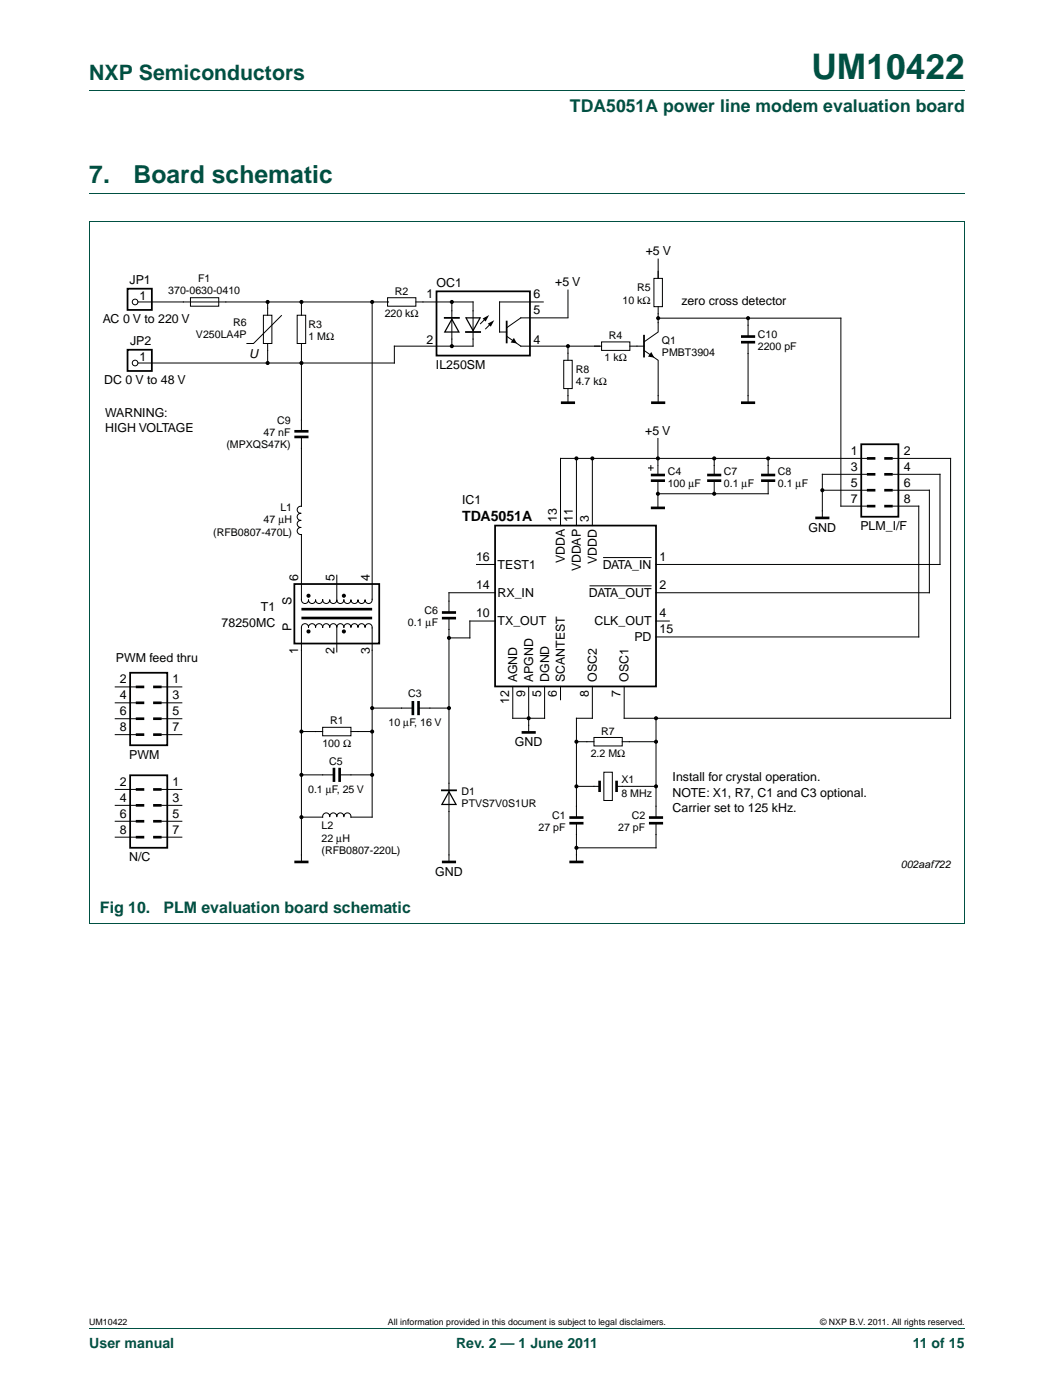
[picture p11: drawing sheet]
<svg xmlns="http://www.w3.org/2000/svg" width="210mm" height="279mm" viewBox="0 0 210 279" stroke-linecap="round" stroke-linejoin="round" font-family="sans-serif">
<path d="M17.8 18.2h174.6M17.8 38.6h174.6M17.8 44.3h174.7M17.8 44.3v140M192.4 44.3v140M17.8 184.3h174.7M17.8 265.1h174.6" fill="none" stroke="#005042" stroke-width=".2"/>
<path d="M25.4 57.6h4.9v4.3h-4.9zM87.1 58.1h18.6v12.9h-18.6zM25.4 69.8h4.9v4.2h-4.9zM88.7 63.4h2.8M101.1 64v4.5M128.5 66.8v4.5M171.8 88.7h7.4v14.4h-7.4zM58.7 116.6h16.9v11.8h-16.9zM98.8 104.9h32.1v32.1h-32.1zM26 134.3h7.4v14.4h-7.4zM26 154.7h7.4v14.5h-7.4zM88.2 157.7h2.8" fill="none" stroke="#000" stroke-width=".35"/>
<g fill="none" stroke="#000" stroke-width=".2">
<path d="M38 59.4h5.6v1.7h-5.6zM77.3 59.4h5.7v1.7h-5.7zM113.3 57.8v5.6h-9.4l-2.8 2M130.4 55.6h1.7v5.6h-1.7zM131.3 51.6v4M27.5 60.3h49.8M52.5 62.9h1.7v5.7h-1.7zM53.4 68.6v3.8M53.4 60.3v2.6M56.2 62.9l-5.6 5.7h-1.4M59.3 62.9h1.7v5.7h-1.7zM60.1 60.4v2.5"/>
<path d="M60.1 68.6v1M60.1 69.7v16.4M74.2 60.3v59.3a.71 .71 0 0 1-.6 .8 .71 .71 0 0 1-.8-.7 .71 .71 0 0 1-.7 .7 .71 .71 0 0 1-.7-.7 .71 .71 0 0 1-.7 .7 .71 .71 0 0 1-.7-.7 .71 .71 0 0 1-.7 .7 .71 .71 0 0 1-.7-.7 .7 .7 0 0 1-.7 .7 .7 .7 0 0 1-.7-.7 .71 .71 0 0 1-.7 .7 .71 .71 0 0 1-.7-.7 .71 .71 0 0 1-.8 .7 .71 .71 0 0 1-.6-.8v.3M77.3 60.3h.1M83 60.3h11.4v8.8h-15.7v3.3h-51.2M90.1 60.3v8.8M97 63.5l-1.2 1.2M98 64.5l-1.2 1.2M101.1 67.1l2.8 2h16.1M108.4 60.3h-8.7v6h1.4M112.5 71.9h1.6v5.6h-1.6zM113.3 69.1v2.8"/>
<path d="M113.3 77.5v2.9M120 68.2h5.6v1.7h-5.6zM128.5 69.1h-2.9M128.5 69.9l2.8 2v8.5M131.3 63.5h36.4v37.5h5.2M131.3 61.2v5.1l-2.8 1.9M149.2 63.5v3.7M149.2 68.3v12.1M60.1 87.2v13.8a.71 .71 0 0 0-.8 .7 .71 .71 0 0 0 .7 .7 .71 .71 0 0 0-.7 .8 .71 .71 0 0 0 .7 .7 .71 .71 0 0 0-.7 .7 .71 .71 0 0 0 .7 .7 .71 .71 0 0 0-.7 .8 .71 .71 0 0 0 .8 .6v12.9a.71 .71 0 0 0 .7 .8 .71 .71 0 0 0 .7-.7 .71 .71 0 0 0 .7 .7 .71 .71 0 0 0 .8-.7 .71 .71 0 0 0 .7 .7 .71 .71 0 0 0 .7-.7M115 91.5v13.4M118.2 91.5v13.4M129.3 93.4h1.1"/>
<path d="M129.8 92.8v1.2M131.2 87.4v7.4M131.2 95.9v5.5M142.5 95.9v2.6M142.5 91.5v3.3M153.2 95.9v2.6h-22M153.2 91.5v3.3M164 97.8h8.9M172.9 91.5h-61.1v13.4M172.9 94.7h-8.9v8.7M178.1 91.5h11.5v51.8h-65.1v-6.3M178.1 97.8h7.3v20.5h-54.5"/>
<path d="M178.1 94.7h9.4v18h-56.6M59.8 105.3h.3M59.8 103.9h.3M59.8 102.4h.3M61.5 119.6v.3M63 119.6v.3M65.8 119.6v.3M67.2 114.8v5.1M68.6 119.6v.3M70 119.6v.3M71.4 119.6v.3M72.8 119.6v.3"/>
<path d="M95 112.7h3.8M98.8 118.3h-9.2v3.9M117.6 116.9h12.4M120.3 111.3h9.7M178.1 101h5.2v26.1h-52.4M23 137.1h4.1M32.2 137.1h4.1M61.5 125v.3M63 125v.3M64.4 125.2a.71 .71 0 0 0-.7-.7 .71 .71 0 0 0-.7 .7 .71 .71 0 0 0-.8-.7 .71 .71 0 0 0-.7 .7 .71 .71 0 0 0-.7-.7 .71 .71 0 0 0-.7 .8v46.7M64.4 125v.3a.71 .71 0 0 1 .6-.8 .71 .71 0 0 1 .8 .7 .71 .71 0 0 1 .7-.7 .71 .71 0 0 1 .7 .7 .7 .7 0 0 1 .7-.7 .7 .7 0 0 1 .7 .7 .71 .71 0 0 1 .7-.7 .71 .71 0 0 1 .7 .7 .71 .71 0 0 1 .7-.7 .71 .71 0 0 1 .7 .7 .71 .71 0 0 1 .7-.7 .71 .71 0 0 1 .7 .7 .71 .71 0 0 1 .8-.7 .71 .71 0 0 1 .6 .8v37.8h-4.2a.71 .71 0 0 0-.6-.9 .71 .71 0 0 0-.8 .7 .71 .71 0 0 0-.7-.7 .71 .71 0 0 0-.7 .7 .71 .71 0 0 0-.7-.7 .71 .71 0 0 0-.7 .7 .71 .71 0 0 0-.8-.7 .71 .71 0 0 0-.6 .9h-4.3M65.8 125v.3"/>
<path d="M67.2 125v5.1M68.6 125v.3M70 125v.3M71.4 125v.3M72.8 125v.3M89.6 123.4v48.6M98.8 123.9h-5.1v3.4h-4.1M102.3 137v6.3h6.3v-6.3M105.5 137v9.2M111.8 137v2.6M118.2 137v6.3h-3.2v19.9M130.9 123.9h2.6"/>
<path d="M23 143.4h4.1M23 146.6h4.1M23 157.5h4.1M27.1 140.3h-4.1M32.2 143.4h4.1M32.2 140.3h4.1M32.2 146.6h4.1M32.2 157.5l4.1 .1M60.1 146h4.3M60.1 154.6h6.5M64.4 145.2h5.6v1.6h-5.6zM67.8 154.6h6.4"/>
<path d="M70 146h4.2M74.2 141.3h8.2M83.5 141.3h6.1M115 148h3.5M115 156.9h4.6M118.5 147.2h5.6v1.7h-5.6zM120.5 154.1h1.7v5.7h-1.7zM123 156.9h7.9M124.1 148h6.8M130.9 143.3v19.9M23 163.9h4.1M23 160.7h4.1"/>
<path d="M23 167.1h4.1M32.2 163.9h4.1M32.2 160.7h4.1M32.2 167.1h4.1M65.8 162.8v.3M67.2 162.8v.3M68.6 162.8v.3M115 164.3v7.7M130.9 164.3v4.9h-15.9"/>
<circle cx="26.9" cy="72.4" r=".56"/>
<circle cx="26.9" cy="60.3" r=".56"/>
</g>
<g fill="#000" stroke="#000" stroke-width=".25">
<circle cx="53.4" cy="72.4" r=".28"/>
<circle cx="53.4" cy="60.3" r=".28"/>
<circle cx="60.1" cy="72.4" r=".28"/>
<circle cx="60.1" cy="60.3" r=".28"/>
<circle cx="74.2" cy="60.3" r=".28"/>
<circle cx="90.1" cy="69.1" r=".28"/>
<circle cx="90.1" cy="60.3" r=".28"/>
<circle cx="113.3" cy="69.1" r=".28"/>
<circle cx="131.3" cy="63.5" r=".28"/>
<circle cx="149.2" cy="63.5" r=".28"/>
<circle cx="115" cy="91.5" r=".28"/>
<circle cx="118.2" cy="91.5" r=".28"/>
<circle cx="131.2" cy="98.5" r=".28"/>
<circle cx="131.2" cy="91.5" r=".28"/>
<circle cx="142.5" cy="98.5" r=".28"/>
<circle cx="142.5" cy="91.5" r=".28"/>
<circle cx="153.2" cy="91.5" r=".28"/>
<circle cx="164" cy="97.8" r=".28"/>
<circle cx="61.5" cy="118.9" r=".28"/>
<circle cx="68.6" cy="118.9" r=".28"/>
<circle cx="61.5" cy="126" r=".28"/>
<circle cx="68.6" cy="126" r=".28"/>
<circle cx="89.6" cy="127.3" r=".28"/>
<circle cx="60.1" cy="154.6" r=".28"/>
<circle cx="60.1" cy="146" r=".28"/>
<circle cx="74.2" cy="141.3" r=".28"/>
<circle cx="74.2" cy="154.6" r=".28"/>
<circle cx="74.2" cy="146" r=".28"/>
<circle cx="89.6" cy="141.3" r=".28"/>
<circle cx="105.5" cy="143.3" r=".28"/>
<circle cx="115" cy="148" r=".28"/>
<circle cx="115" cy="156.9" r=".28"/>
<circle cx="130.9" cy="156.9" r=".28"/>
<circle cx="130.9" cy="143.3" r=".28"/>
<circle cx="130.9" cy="148" r=".28"/>
<circle cx="60.1" cy="163.1" r=".28"/>
<circle cx="115" cy="169.2" r=".28"/>
</g>
<g fill="none" stroke="#000" stroke-width=".53">
<path d="M147.8 67.2h2.8M147.8 68.3h2.8M58.7 86.1h2.8M58.7 87.2h2.8M111.9 80.4h2.8M129.8 94.8h2.9M129.8 95.9h2.9M129.9 80.4h2.8M141.1 94.8h2.8M141.1 95.9h2.8M147.8 80.4h2.8M151.8 94.8h2.8"/>
<path d="M151.8 95.9h2.8M172.9 97.8h1.7M172.9 94.7h1.7M172.9 91.5h1.7M176.4 97.8h1.7M176.4 94.7h1.7M176.4 91.5h1.7M129.8 101.4h2.9M162.6 103.4h2.9M172.9 101h1.7M176.4 101h1.7M27.1 137.1h1.7"/>
<path d="M30.5 137.1h1.7M60.1 123.3h14.1M60.1 121.6h14.1M82.4 139.9v2.8M83.5 139.9v2.8M88.2 122.2h2.8M88.2 123.4h2.8M27.1 146.6h1.7M27.1 143.4h1.7M27.1 140.3h1.7M27.1 157.5h1.7M30.5 146.6h1.7"/>
<path d="M30.5 143.4h1.7M30.5 140.3h1.7M30.5 157.5h1.7M66.6 153.2v2.9M67.8 153.2v2.9M104.1 146.2h2.8M119.6 155.8v2.3M123 155.8v2.3M27.1 167.1h1.7M27.1 163.9h1.7M27.1 160.7h1.7M30.5 167.1h1.7"/>
<path d="M30.5 163.9h1.7M30.5 160.7h1.7M58.7 172h2.8M88.2 172h2.8M113.6 163.2h2.8M113.6 164.3h2.8M113.6 172h2.8M129.5 163.2h2.8M129.5 164.3h2.8"/>
</g>
<path d="M90.1 63.7l1.4 2.6h-2.8zM93 63.4h2.8l-1.4 2.6zM89.6 158l1.4 2.5h-2.8z" fill="none" stroke="#000" stroke-width=".25"/>
<path d="M96.3 63.6l1.3-.7-.7 1.3zM97.3 64.6l1.3-.7-.7 1.3zM102.5 67.4l.6 1.1-1.2-.1zM129.9 70.3l.6 1.1-1.2-.2z" fill="#000"/>
<path d="M93 66.3h2.8z" fill="#000" stroke="#000" stroke-width=".35"/>
<text font-size="7" fill="#005042" x="161.9" y="15.8">UM10422</text>
<g font-size="4.9" fill="#005042">
<text x="17.8" y="36.6">7.</text>
<text x="26.6" y="36.6">Board schematic</text>
</g>
<text font-size="4.2" fill="#005042" x="17.8" y="16">NXP Semiconductors</text>
<text font-size="3.5" fill="#005042" x="113.7" y="22.3">TDA5051A power line modem evaluation board</text>
<g font-size="3.2" fill="#005042">
<text x="19.9" y="182.2">Fig 10.</text>
<text x="32.6" y="182.2">PLM evaluation board schematic</text>
</g>
<text font-size="2.8" x="92.2" y="104">TDA5051A</text>
<g font-size="2.8" fill="#005042">
<text x="17.8" y="269.1">User manual</text>
<text x="91" y="269.1">Rev. 2 — 1 June 2011</text>
<text x="182.1" y="269.1">11 of 15</text>
</g>
<g font-size="2.5">
<text x="128.8" y="51">+5 V</text>
<text x="25.8" y="56.7">JP1</text>
<text x="27.8" y="59.9">1</text>
<text x="85.1" y="59.6">1</text>
<text x="87.1" y="57.3">OC1</text>
<text x="106.4" y="59.6">6</text>
<text x="110.8" y="57.1">+5 V</text>
<text x="20.5" y="64.5">AC 0 V to 220 V</text>
<text x="106.4" y="62.7">5</text>
<text x="135.9" y="60.8">zero cross detector</text>
<text x="25.9" y="68.9">JP2</text>
<text x="49.7" y="71.4">U</text>
<text x="85.1" y="68.6">2</text>
<text x="106.4" y="68.6">4</text>
<text x="20.8" y="76.7">DC 0 V to 48 V</text>
<text x="27.8" y="72.1">1</text>
<text x="87" y="73.7">IL250SM</text>
<text x="21" y="83.3">WARNING:</text>
<text x="21" y="86.3">HIGH VOLTAGE</text>
<text x="128.7" y="86.9">+5 V</text>
<text x="169.7" y="94">3</text>
<text x="169.7" y="90.8">1</text>
<text x="180.3" y="94">4</text>
<text x="180.3" y="90.8">2</text>
<text x="92.2" y="100.6">IC1</text>
<text x="169.7" y="97.1">5</text>
<text x="169.7" y="100.3">7</text>
<text x="180.3" y="97.1">6</text>
<text x="180.3" y="100.3">8</text>
<text x="111.1" y="104.2" transform="rotate(-90 111.1 104.2)">13</text>
<text x="114.3" y="104.2" transform="rotate(-90 114.3 104.2)">11</text>
<text x="117.5" y="104.2" transform="rotate(-90 117.5 104.2)">3</text>
<text x="161.3" y="106.2">GND</text>
<text x="171.6" y="105.9">PLM_I/F</text>
<text x="95" y="111.9">16</text>
<text x="99.3" y="113.5">TEST1</text>
<text x="112.7" y="112.4" transform="rotate(-90 112.7 112.4)">VDDA</text>
<text x="119" y="112.6" transform="rotate(-90 119 112.6)">VDDD</text>
<text x="120.2" y="113.5">DATA_IN</text>
<text x="131.6" y="111.9">1</text>
<text x="59.5" y="115.9" transform="rotate(-90 59.5 115.9)">6</text>
<text x="66.7" y="115.9" transform="rotate(-90 66.7 115.9)">5</text>
<text x="73.8" y="115.9" transform="rotate(-90 73.8 115.9)">4</text>
<text x="95" y="117.6">14</text>
<text x="99.3" y="119.2">RX_IN</text>
<text x="115.9" y="114" transform="rotate(-90 115.9 114)">VDDAP</text>
<text x="117.5" y="119.2">DATA_OUT</text>
<text x="131.6" y="117.6">2</text>
<text x="44.2" y="125">78250MC</text>
<text x="52" y="122">T1</text>
<text x="58.1" y="125.9" transform="rotate(-90 58.1 125.9)">P</text>
<text x="58.1" y="120.7" transform="rotate(-90 58.1 120.7)">S</text>
<text x="95" y="123.2">10</text>
<text x="99.3" y="124.8">TX_OUT</text>
<text x="118.6" y="124.8">CLK_OUT</text>
<text x="131.6" y="123.2">4</text>
<text x="59.5" y="130.5" transform="rotate(-90 59.5 130.5)">1</text>
<text x="66.7" y="130.5" transform="rotate(-90 66.7 130.5)">2</text>
<text x="73.8" y="130.5" transform="rotate(-90 73.8 130.5)">3</text>
<text x="126.5" y="128">PD</text>
<text x="131.6" y="126.4">15</text>
<text x="23.1" y="132.1">PWM feed thru</text>
<text x="23.9" y="136.4">2</text>
<text x="34.4" y="136.4">1</text>
<text x="103.2" y="136.1" transform="rotate(-90 103.2 136.1)">AGND</text>
<text x="106.3" y="136.1" transform="rotate(-90 106.3 136.1)">APGND</text>
<text x="109.5" y="136.1" transform="rotate(-90 109.5 136.1)">DGND</text>
<text x="112.7" y="136.1" transform="rotate(-90 112.7 136.1)">SCANTEST</text>
<text x="119" y="136.1" transform="rotate(-90 119 136.1)">OSC2</text>
<text x="125.4" y="136.1" transform="rotate(-90 125.4 136.1)">OSC1</text>
<text x="23.9" y="142.7">6</text>
<text x="23.9" y="139.6">4</text>
<text x="34.4" y="142.7">5</text>
<text x="34.4" y="139.6">3</text>
<text x="101.6" y="140.4" transform="rotate(-90 101.6 140.4)">12</text>
<text x="104.8" y="139.1" transform="rotate(-90 104.8 139.1)">9</text>
<text x="107.9" y="139.1" transform="rotate(-90 107.9 139.1)">5</text>
<text x="111.1" y="139.1" transform="rotate(-90 111.1 139.1)">6</text>
<text x="117.5" y="139.1" transform="rotate(-90 117.5 139.1)">8</text>
<text x="123.8" y="139.1" transform="rotate(-90 123.8 139.1)">7</text>
<text x="23.9" y="145.9">8</text>
<text x="34.4" y="145.9">7</text>
<text x="102.7" y="148.8">GND</text>
<text x="25.8" y="151.5">PWM</text>
<text x="134.2" y="156">Install for crystal operation.</text>
<text x="23.9" y="160">4</text>
<text x="23.9" y="156.8">2</text>
<text x="34.4" y="160">3</text>
<text x="34.4" y="156.8">1</text>
<text x="134.2" y="159">NOTE: X1, R7, C1 and C3 optional.</text>
<text x="134.2" y="162">Carrier set to 125 kHz.</text>
<text x="23.9" y="163.2">6</text>
<text x="23.9" y="166.4">8</text>
<text x="34.4" y="163.2">5</text>
<text x="34.4" y="166.4">7</text>
<text x="25.8" y="171.9">N/C</text>
<text x="86.8" y="174.8">GND</text>
</g>
<g font-size="2.1">
<text x="33.6" y="58.7">370-0630-0410</text>
<text x="39.5" y="56.3">F1</text>
<text x="78.8" y="58.9">R2</text>
<text x="127.1" y="58.1">R5</text>
<text x="46.5" y="65">R6</text>
<text x="61.5" y="65.4">R3</text>
<text x="76.7" y="63.3">220 kΩ</text>
<text x="124.2" y="60.6">10 kΩ</text>
<text x="39.1" y="67.5">V250LA4P</text>
<text x="61.5" y="67.9">1 MΩ</text>
<text x="121.5" y="67.7">R4</text>
<text x="132.1" y="68.6">Q1</text>
<text x="132.1" y="71.1">PMBT3904</text>
<text x="151.2" y="67.4">C10</text>
<text x="151.2" y="69.8">2200 pF</text>
<text x="114.9" y="74.4">R8</text>
<text x="114.9" y="76.8">4.7 kΩ</text>
<text x="120.6" y="72.1">1 kΩ</text>
<text x="45.2" y="89.5">(MPXQS47K)</text>
<text x="52.6" y="87">47 nF</text>
<text x="55.3" y="84.5">C9</text>
<text x="133.2" y="94.8">C4</text>
<text x="144.4" y="94.8">C7</text>
<text x="155.2" y="94.8">C8</text>
<text x="55.9" y="102">L1</text>
<text x="133.2" y="97.2">100 μF</text>
<text x="144.4" y="97.3">0.1 μF</text>
<text x="155.2" y="97.3">0.1 μF</text>
<text x="42.5" y="106.9">(RFB0807-470L)</text>
<text x="52.6" y="104.5">47 μH</text>
<text x="81.4" y="124.9">0.1 μF</text>
<text x="84.7" y="122.4">C6</text>
<text x="81.4" y="139.2">C3</text>
<text x="64.3" y="149">100 Ω</text>
<text x="65.8" y="144.6">R1</text>
<text x="77.5" y="144.9">10 μF, 16 V</text>
<text x="120" y="146.6">R7</text>
<text x="65.7" y="152.7">C5</text>
<text x="117.8" y="151">2.2 MΩ</text>
<text x="61.5" y="158.3">0.1 μF, 25 V</text>
<text x="92.1" y="158.6">D1</text>
<text x="92.1" y="161.1">PTVS7V0S1UR</text>
<text x="124" y="156.2">X1</text>
<text x="124" y="159">8 MHz</text>
<text x="64.1" y="165.5">L2</text>
<text x="64.1" y="168">22 μH</text>
<text x="107.4" y="165.8">27 pF</text>
<text x="110.1" y="163.4">C1</text>
<text x="123.3" y="165.8">27 pF</text>
<text x="126" y="163.4">C2</text>
<text x="64.1" y="170.5">(RFB0807-220L)</text>
<text x="179.7" y="173.3">002aaf722</text>
</g>
<g font-size="1.8">
<text x="17.8" y="264.5">UM10422</text>
<text x="77.4" y="264.5">All information provided in this document is subject to legal disclaimers.</text>
<text x="163.6" y="264.5">© NXP B.V. 2011. All rights reserved.</text>
</g>
</svg>
